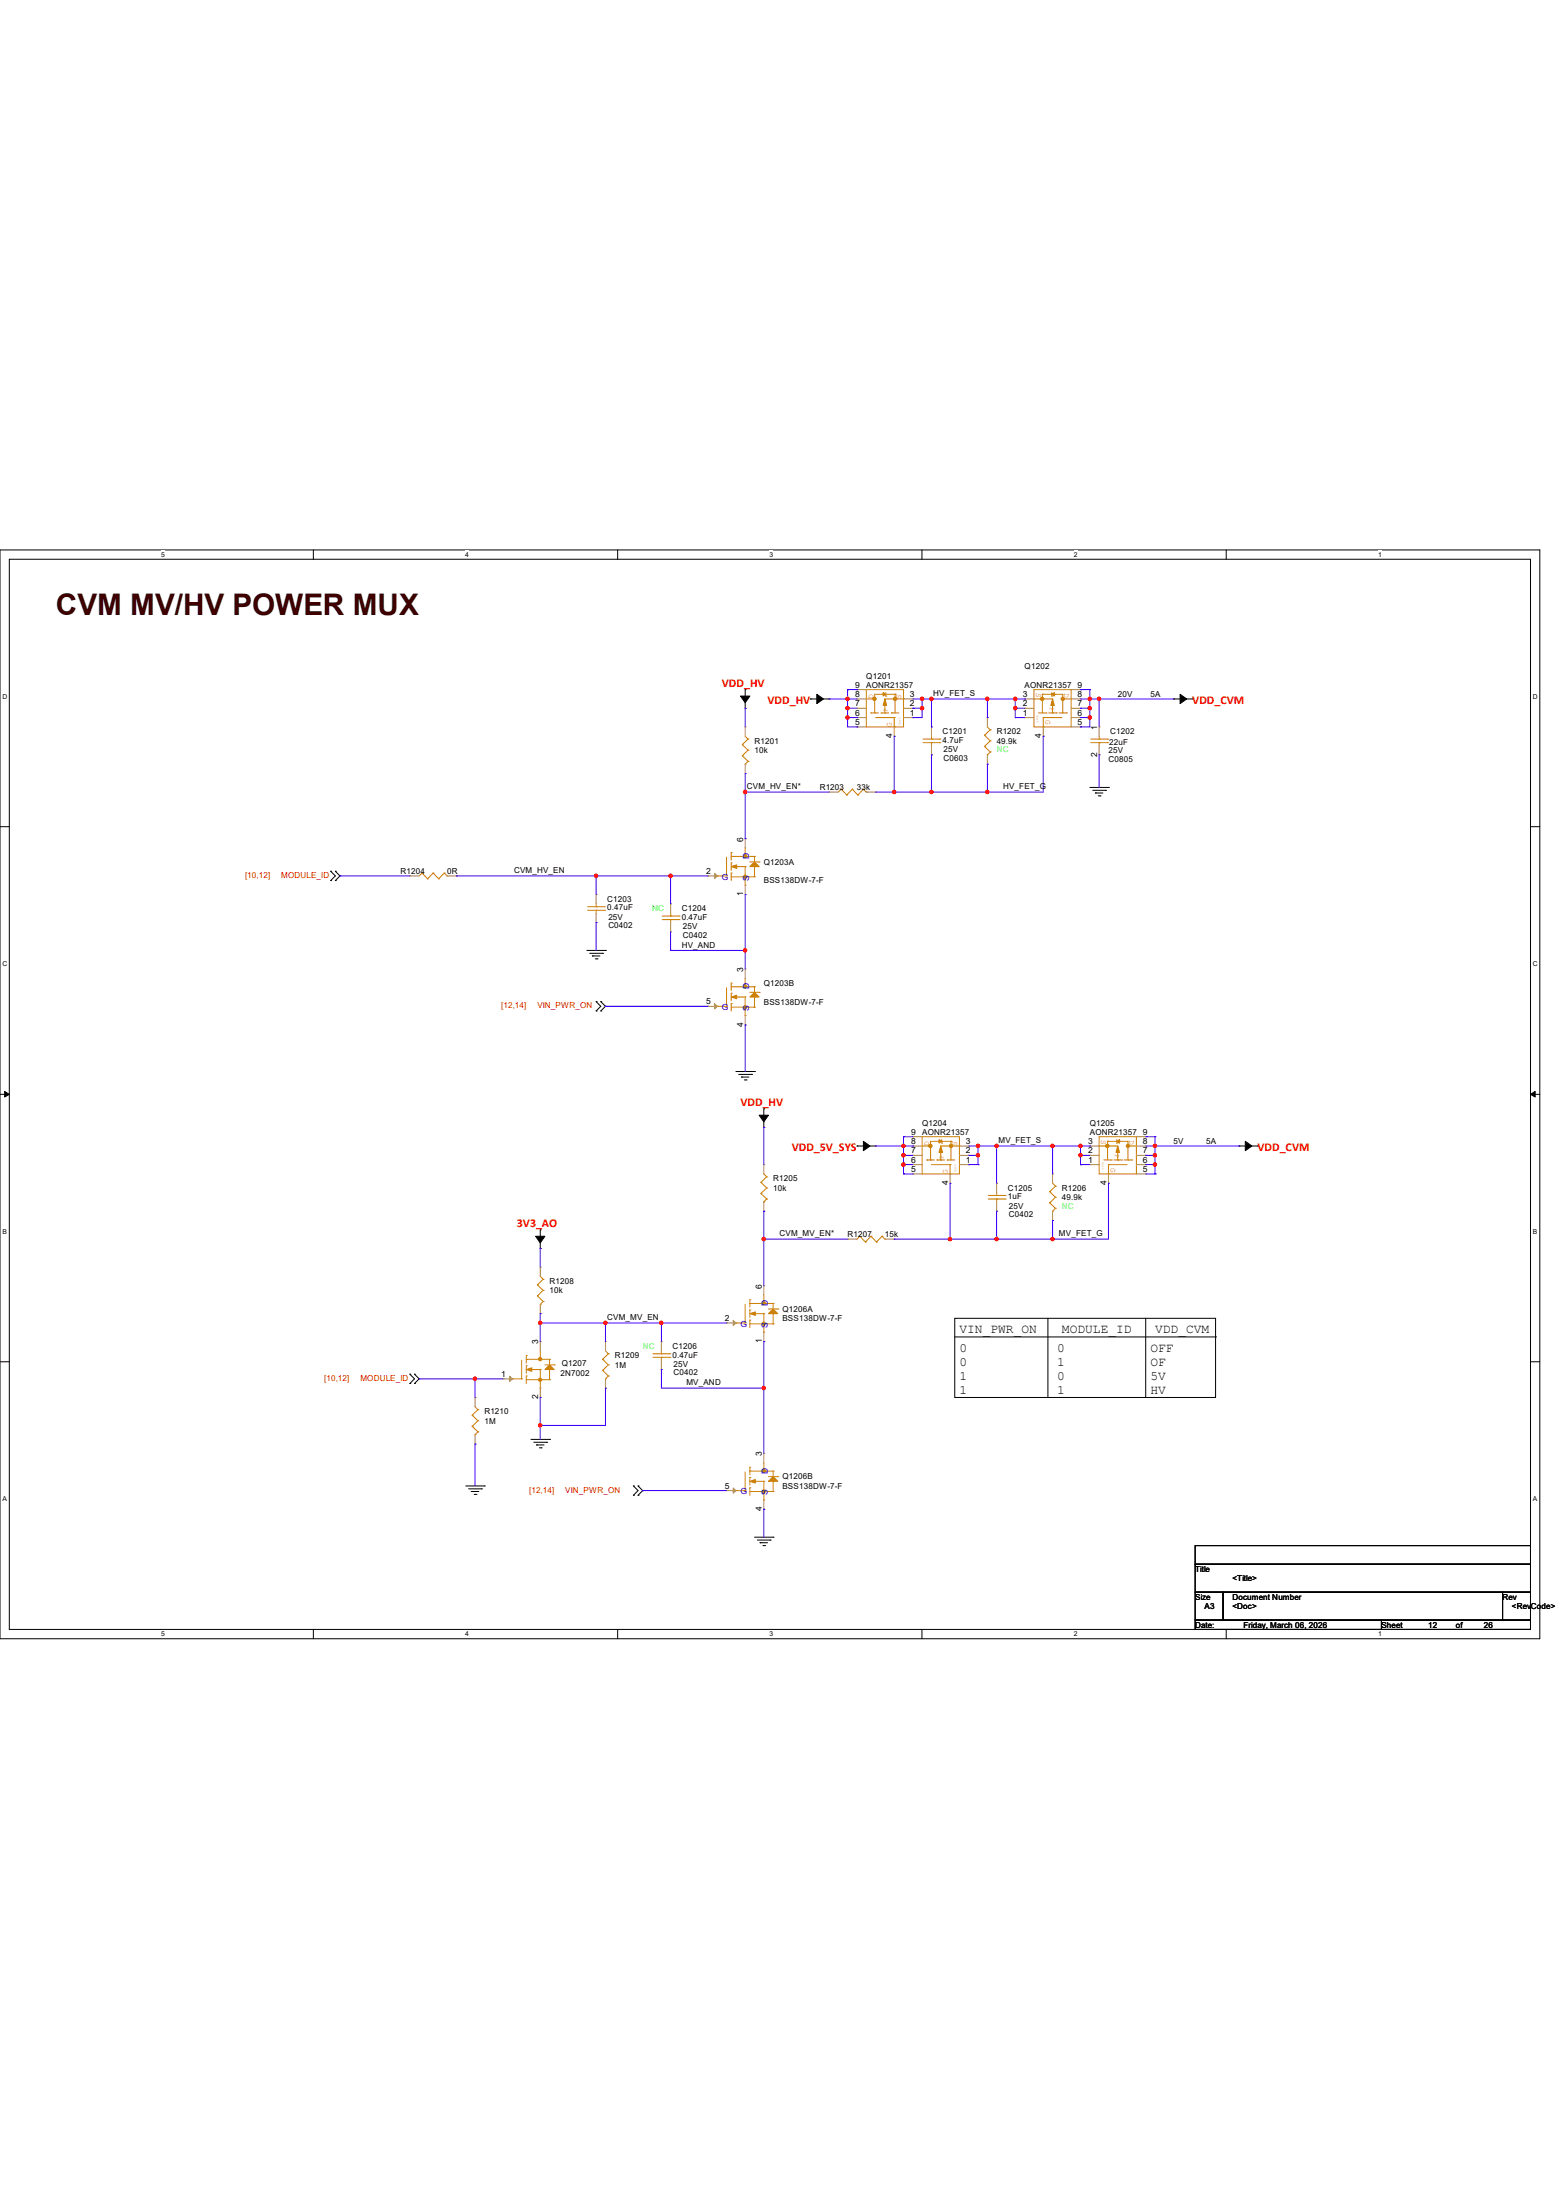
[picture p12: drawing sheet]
<svg xmlns="http://www.w3.org/2000/svg" width="297mm" height="420mm" viewBox="0 0 297 420" stroke-linecap="round" stroke-linejoin="round" font-family="sans-serif">
<path d="M0 105h293.9v207.8h-293.9zM1.8 106.8h290.3v204.3h-290.3z" fill="none" stroke="#000" stroke-width=".19"/>
<g fill="#fff">
<path d="M30.8 105.2h.7v1.4h-.7z"/>
<path d="M30.8 311.2h.7v1.4h-.7z"/>
</g>
<path d="M59.8 105v1.8M59.8 311.1v1.7" fill="none" stroke="#000" stroke-width=".19"/>
<g fill="#fff">
<path d="M88.8 105.2h.7v1.4h-.7z"/>
<path d="M88.8 311.2h.7v1.4h-.7z"/>
</g>
<path d="M117.9 105v1.8M117.9 311.1v1.7" fill="none" stroke="#000" stroke-width=".19"/>
<g fill="#fff">
<path d="M146.9 105.2h.7v1.4h-.7z"/>
<path d="M146.9 311.2h.7v1.4h-.7z"/>
</g>
<path d="M176 105v1.8M176 311.1v1.7" fill="none" stroke="#000" stroke-width=".19"/>
<g fill="#fff">
<path d="M205 105.2h.7v1.4h-.7z"/>
<path d="M205 311.2h.7v1.4h-.7z"/>
</g>
<path d="M234.1 105v1.8M234.1 311.1v1.7" fill="none" stroke="#000" stroke-width=".19"/>
<g fill="#fff">
<path d="M263.1 105.2h.6v1.4h-.6z"/>
<path d="M263.1 311.2h.6v1.4h-.6z"/>
<path d="M.5 132.3h.9v1.4h-.9z"/>
<path d="M292.6 132.3h.9v1.4h-.9z"/>
<path d="M.5 183.3h.9v1.4h-.9z"/>
<path d="M292.6 183.3h.9v1.4h-.9z"/>
</g>
<path d="M0 157.8h1.8M292.1 157.8h1.8" fill="none" stroke="#000" stroke-width=".19"/>
<g fill="#fff">
<path d="M.5 234.4h.8v1.4h-.8z"/>
<path d="M292.6 234.4h.8v1.4h-.8z"/>
</g>
<path d="M0 208.9h1.8M292.1 208.9h1.8" fill="none" stroke="#000" stroke-width=".19"/>
<path d="M.9 208.4l.9 .5-.9 .5zM292.1 208.9l.9-.5v1z" fill="#000" stroke="#000" stroke-width=".19"/>
<g fill="#fff">
<path d="M.5 285.5h.8v1.4h-.8z"/>
<path d="M292.6 285.5h.8v1.4h-.8z"/>
</g>
<g fill="none" stroke="#000" stroke-width=".19">
<path d="M142.2 135.2h.1M142.2 131.7h.1M142.2 131.7v1.9M142.2 134v1.2M154.7 133.4h.1M154.7 133.4h1.9M157 133.4h1.2M158.2 133.4h.1M224 133.4h.1M224 133.4h1.3M225.6 133.4h2M227.6 133.4h.1"/>
<path d="M208 150.3h3.6M208.6 150.9h2.4M209.1 151.4h.1M209.1 151.4h1.4M209.6 151.9h.4M210 151.9h.1M211 150.9h.1M211.6 150.3h.1M63.1 166.3h.1M63.1 168.1h.1M63.1 166.3l.9 .9-.9 .9M64 168.1h.1"/>
<path d="M64 166.3h.1M64 166.3l.9 .9-.9 .9M112 181.4h3.6M112.6 182h2.4M113.1 182.5h.1M113.1 182.5h1.4M113.6 183h.4M113.8 191.2h.1M113.8 193h.1M113.8 191.2l.9 .9-.9 .9M114 183h.1M114.7 193h.1"/>
<path d="M114.7 191.2h.1M114.7 191.2l.9 .9-.9 .9M115 182h.1M115.6 181.4h.1M140.5 204.6h3.5M141 205.1h2.5M141.5 205.6h.1M141.5 205.6h1.5M142.1 206.2h.3M142.4 206.2h.1M143.5 205.1h.1M144 204.6h.1"/>
<path d="M145.8 215.2h.1M145.8 211.7h.1M145.8 211.7v1.9M145.8 214v1.2M163.6 218.8h.1M163.6 218.8h1.9M165.9 218.8h1.2M167.1 218.8h.1M236.5 218.8h.1M236.5 218.8h1.2M238.1 218.8h1.9M240 218.8h.1"/>
<path d="M103.1 238.3h.1M103.1 234.8h.1M103.1 234.8v1.9M103.1 237.1v1.2M0 260h1.8M182.2 251.7h49.8v15.1h-49.8zM182.2 255.2h49.8M200 251.7v15.1M218.7 251.7v15.1M232 255.2h.1M292.1 260h1.8M78.2 262.3h.1"/>
<path d="M78.2 264.1h.1M78.2 262.3l.9 .9-.9 .9M79.1 264.1h.1M79.1 262.3h.1M79.1 262.3l.9 .9-.9 .9M101.3 274.8h3.6M101.9 275.3h2.5M102.4 275.8h.1M102.4 275.8h1.4M103 276.4h.3M103.3 276.4h.1M104.4 275.3h.1"/>
<path d="M104.9 274.8h.1M200 266.8h.1M218.7 266.8h.1M88.9 283.7h3.6M89.5 284.2h2.4M90 284.7h.1M90 284.7h1.4M90.5 285.3h.3M90.8 285.3h.1M91.9 284.2h.1M92.5 283.7h.1M120.9 283.7h.1"/>
<path d="M120.9 285.5h.1M120.9 283.7l.9 .9-.9 .9M121.8 285.5h.1M121.8 283.7h.1M121.8 283.7l.9 .9-.9 .9M144 293.5h3.6M144.6 294h2.4M145.1 294.5h.1M145.1 294.5h1.4M145.6 295.1h.4M146 295.1h.1M147 294h.1"/>
<path d="M147.6 293.5h.1M228.1 295.1h64v3.5h-64zM228.1 298.6h64v5.4h-64zM228.1 304h5.4v5.3h-5.4zM228.1 309.3h35.6v1.8h-35.6zM233.5 304h53.3v5.3h-53.3zM263.7 309.3h28.4v1.8h-28.4zM286.8 304h5.3v5.3h-5.3z"/>
</g>
<g fill="#000" stroke="#000" stroke-width=".19">
<path d="M141.4 132.9h1.7l-.9 1.3z" fill-rule="evenodd"/>
<path d="M155.9 132.5l1.3 .9-1.3 .9z" fill-rule="evenodd"/>
<path d="M225.3 132.5l1.2 .9-1.2 .9z" fill-rule="evenodd"/>
<path d="M144.9 212.9h1.8l-.9 1.3z" fill-rule="evenodd"/>
<path d="M164.8 217.9l1.3 .9-1.3 .9z" fill-rule="evenodd"/>
<path d="M237.7 217.9l1.3 .9-1.3 .9z" fill-rule="evenodd"/>
<path d="M102.2 236h1.8l-.9 1.3z" fill-rule="evenodd"/>
</g>
<g fill="none" stroke="#cc8006" stroke-width=".19">
<path d="M165.4 131.7h7.1v7.1h-7.1zM165.4 133.4h1.6M166.2 136.1h.1M166.2 136.1h1.5M167 136.1h.1M167 133.4h.1M167.1 137h3.6M168.2 136.1h.1M168.2 136.1h1.4M168.6 132.5h.1M168.6 132.5h-1.6v3.6M168.9 136.1h.1"/>
<path d="M168.9 132.5h2M169.1 132.9h.1M169.1 132.2v.7M170.1 136.1h.1M170.1 136.1h1.5M170.7 137h.1M170.7 138.8h.1M170.7 137v1.8M170.9 132.5h.1M170.9 132.5v3.6M172.5 133.4h.1M172.5 133.4h-3.6v2.7"/>
<path d="M188.5 138.8l.5 .5M189 139.3h.1M189 139.3l-1.1 1.1M197.4 131.7h7.1v7.1h-7.1zM197.4 133.4h.1M197.4 133.4h3.5v2.7M198.2 136.1h1.5M199 132.5h.1M199 132.5h1.9M199 132.5v3.6M199.1 137h.1M199.1 138.8h.1"/>
<path d="M199.1 137h3.6M199.1 137v1.8M199.7 136.1h.1M200.2 136.1h1.4M200.7 132.9h.1M200.7 132.2v.7M200.9 136.1h.1M201.3 132.5h.1M201.3 132.5h1.6v3.6M201.6 136.1h.1M202.1 136.1h1.5M202.9 136.1h.1"/>
<path d="M202.9 133.4h.1M202.9 133.4h1.6M203.6 136.1h.1M141.7 142.2h.1M141.7 144.3h.1M141.7 142.2l1.1 1M141.7 144.3l1.1 1M142.2 145.9h.1M142.2 140.5l.6 .6M142.8 141.1h.1M142.8 143.2h.1M142.8 145.3h.1"/>
<path d="M142.8 141.1l-1.1 1.1M142.8 143.2l-1.1 1.1M142.8 145.3l-.6 .6M160.6 150.7h.1M160.6 150.7l-.6 .5M160.6 150.7l1 1.1M161.6 151.8h.1M162.7 150.7h.1M162.7 150.7l-1.1 1.1M162.7 150.7l1 1.1M163.7 151.8h.1M164.8 150.7h.1"/>
<path d="M164.8 150.7l-1.1 1.1M164.8 150.7l.6 .5M165.4 151.2h.1M176.2 141.8h3.2M176.2 141.1h3.2M177.8 141.8h.1M177.8 141.1h.1M177.8 140.5v.6M177.8 141.8v.5M179.4 141.8h.1M179.4 141.1h.1M187.9 140.4h.1"/>
<path d="M187.9 142.5h.1M187.9 140.4l1.1 1M187.9 142.5l1.1 1.1M188.5 144.1h.1M189 141.4h.1M189 143.6h.1M189 141.4l-1.1 1.1M189 143.6l-.5 .5M208.2 141.8h3.2M208.2 141.1h3.2M209.8 141.8h.1M209.8 141.1h.1"/>
<path d="M209.8 140.5v.6M209.8 141.8v.5M211.4 141.8h.1M211.4 141.1h.1M80.6 166.7h.1M80.6 166.7l-.6 .5M80.6 166.7l1 1.1M81.6 167.8h.1M82.7 166.7h.1M82.7 166.7l-1.1 1.1M82.7 166.7l1 1.1M83.7 167.8h.1"/>
<path d="M84.8 166.7h.1M84.8 166.7l-1.1 1.1M84.8 166.7l.5 .5M85.3 167.2h.1M112.2 173.8h3.2M112.2 173.1h3.2M113.8 173.8h.1M113.8 173.1h.1M113.8 172.6v.5M113.8 173.8v.5M115.4 173.8h.1M115.4 173.1h.1"/>
<path d="M126.4 175.6h3.2M126.4 174.9h3.2M128 175.6h.1M128 174.9h.1M128 174.3v.6M128 175.6v.5M129.6 175.6h.1M129.6 174.9h.1M136.9 167.2h.1M136.9 167.2h1.8M138.7 167.2h.1M138.7 163.7v3.5"/>
<path d="M139.6 166.7h.1M139.6 164.7h.1M139.6 162.8h.1M139.6 163.5h.1M139.6 162.8v1.4M139.6 164.7v1.5M139.6 166.7v1.4M139.6 167.4h4.4M139.6 163.5h4.4M140.5 165.4h1.7M142.2 163.5h.1M142.2 165.4h.1"/>
<path d="M142.2 169h.1M142.2 161.9v1.6M142.2 165.4v3.6M143.1 164.5h1.8M144 167.4h.1M144 165.4h.1M144 163.5h.1M144 163.5v1M144 165.4v2M144.9 164.5h.1M136.9 192.1h.1M136.9 192.1h1.8"/>
<path d="M138.7 192.1h.1M138.7 188.6v3.5M139.6 191.6h.1M139.6 189.6h.1M139.6 187.7h.1M139.6 188.4h.1M139.6 187.7v1.4M139.6 189.6v1.5M139.6 191.6v1.4M139.6 192.3h4.4M139.6 188.4h4.4M140.5 190.3h1.7"/>
<path d="M142.2 188.4h.1M142.2 190.3h.1M142.2 193.9h.1M142.2 186.8v1.6M142.2 190.3v3.6M143.1 189.4h1.8M144 192.3h.1M144 190.3h.1M144 188.4h.1M144 188.4v1M144 190.3v2M144.9 189.4h.1"/>
<path d="M176 217h7.1v7.1h-7.1zM176 218.8h1.6M177.6 218.8h.1M179.2 217.9h.1M179.2 217.9h-1.6v3.5M179.6 217.9h1.9M179.7 218.2h.1M179.7 217.6v.6M181.5 217.9h.1M181.5 217.9v3.5M183.1 218.8h.1M183.1 218.8h-3.5v2.6"/>
<path d="M209.8 217h7.1v7.1h-7.1zM209.8 218.8h.1M209.8 218.8h3.6v2.6M211.4 217.9h.1M211.4 217.9v3.5M211.4 217.9h2M213.2 218.2h.1M213.2 217.6v.6M213.7 217.9h.1M213.7 217.9h1.6v3.5M215.3 218.8h.1M215.3 218.8h1.6"/>
<path d="M145.2 225.7h.1M145.2 227.8h.1M145.2 225.7l1.1 1.1M145.2 227.8l1.1 1.1M145.8 229.4h.1M145.8 224.1l.5 .6M146.3 224.7h.1M146.3 226.8h.1M146.3 228.9h.1M146.3 224.7l-1.1 1M146.3 226.8l-1.1 1M146.3 228.9l-.5 .5"/>
<path d="M164.1 236h.1M164.1 236l-.5 .6M164.1 236l1.1 1.1M165.2 237.1h.1M166.2 236h.1M166.2 236l-1 1.1M166.2 236l1.1 1.1M167.3 237.1h.1M168.4 236h.1M168.4 236l-1.1 1.1M168.4 236l.5 .6M168.9 236.6h.1"/>
<path d="M176.9 221.4h.1M176.9 221.4h1.5M177.6 221.4h.1M177.8 222.3h3.6M178.9 221.4h.1M178.9 221.4h1.4M179.6 221.4h.1M180.8 221.4h.1M180.8 221.4h1.4M181.4 222.3h.1M181.4 224.1h.1M181.4 222.3v1.8"/>
<path d="M188.6 228.9h3.3M188.6 228.2h3.3M190.2 228.9h.1M190.2 228.2h.1M190.2 227.7v.5M190.2 228.9v.5M191.9 228.9h.1M191.9 228.2h.1M200.4 227.5h.1M200.4 229.6h.1M200.4 227.5l1.1 1.1M200.4 229.6l1.1 1.1"/>
<path d="M200.9 231.2h.1M200.9 225.9l.6 .5M201.5 226.4h.1M201.5 228.6h.1M201.5 230.7h.1M201.5 226.4l-1.1 1.1M201.5 228.6l-1.1 1M201.5 230.7l-.6 .5M210.7 221.4h1.4M211.6 222.3h.1M211.6 224.1h.1M211.6 222.3h3.5"/>
<path d="M211.6 222.3v1.8M212.1 221.4h.1M212.6 221.4h1.5M213.4 221.4h.1M214.1 221.4h.1M214.6 221.4h1.4M215.3 221.4h.1M216 221.4h.1M99.6 259.7v3.5M100.5 258.8h.1M100.5 259.5h.1M100.5 258.8v1.4"/>
<path d="M100.5 259.5h4.4M102.6 245.3h.1M102.6 247.4h.1M102.6 245.3l1.1 1M102.6 247.4l1.1 1.1M103.1 259.5h.1M103.1 249h.1M103.1 257.9v1.6M103.1 243.7l.6 .5M103.7 244.2h.1M103.7 246.3h.1M103.7 248.5h.1"/>
<path d="M103.7 244.2l-1.1 1.1M103.7 246.3l-1.1 1.1M103.7 248.5l-.6 .5M104.9 259.5h.1M104.9 259.5v1.1M115 259.5h.1M115 259.5l1.1 1.1M115.6 257.9l.5 .5M116.1 258.4h.1M116.1 258.4l-1.1 1.1M124.6 259.1h3.2M124.6 258.4h3.2"/>
<path d="M126.2 259.1h.1M126.2 258.4h.1M126.2 257.9v.5M126.2 259.1v.6M127.8 259.1h.1M127.8 258.4h.1M140.5 252.6h.1M140.5 252.6h1.7M142.2 252.6h.1M142.2 249v3.6M143.1 252h.1M143.1 250.1h.1"/>
<path d="M143.1 248.1h.1M143.1 248.8h.1M143.1 248.1v1.5M143.1 250.1v1.4M143.1 252v1.4M143.1 252.7h4.5M143.1 248.8h4.5M144 250.8h1.8M145.8 248.8h.1M145.8 250.8h.1M145.8 254.3h.1M145.8 247.2v1.6"/>
<path d="M145.8 250.8v3.5M146.7 249.9h1.8M147.6 252.7h.1M147.6 250.8h.1M147.6 248.8h.1M147.6 248.8v1.1M147.6 250.8v1.9M148.5 249.9h.1M90.1 270.2h.1M90.1 272.3h.1M90.1 270.2l1.1 1M90.1 272.3l1.1 1"/>
<path d="M90.7 273.9h.1M90.7 268.6l.5 .5M91.2 269.1h.1M91.2 271.2h.1M91.2 273.3h.1M91.2 269.1l-1.1 1.1M91.2 271.2l-1.1 1.1M91.2 273.3l-.5 .6M97.8 263.2h.1M97.8 263.2h1.8M99.6 263.2h.1M100.5 262.7h.1"/>
<path d="M100.5 260.7h.1M100.5 260.7v1.5M100.5 262.7v1.4M100.5 263.4h4.4M101.3 261.5h1.8M103.1 261.5h.1M103.1 265h.1M103.1 261.5v3.5M104 260.6h1.8M104.9 263.4h.1M104.9 261.5h.1M104.9 261.5v1.9"/>
<path d="M105.8 260.6h.1M115 261.6h.1M115 261.6l1.1 1.1M115.6 263.2h.1M116.1 260.6h.1M116.1 262.7h.1M116.1 260.6l-1.1 1M116.1 262.7l-.5 .5M145.8 279.2v1.6M140.5 284.6h.1M140.5 284.6h1.7M142.2 284.6h.1"/>
<path d="M142.2 281v3.6M143.1 284h.1M143.1 282.1h.1M143.1 280.1h.1M143.1 280.8h.1M143.1 280.1v1.5M143.1 282.1v1.4M143.1 284v1.5M143.1 284.7h4.5M143.1 280.8h4.5M144 282.8h1.8M145.8 280.8h.1"/>
<path d="M145.8 282.8h.1M145.8 286.3h.1M145.8 282.8v3.5M146.7 281.9h1.8M147.6 284.7h.1M147.6 282.8h.1M147.6 280.8h.1M147.6 280.8v1.1M147.6 282.8v1.9M148.5 281.9h.1"/>
</g>
<g fill="none" stroke="#a84" stroke-width=".19">
<path d="M142.2 138.8h.1M142.2 138.8v1.7M163.6 138.8h.1M163.6 137h.1M163.6 135.2h.1M163.6 133.4h.1M163.6 131.7h.1M163.6 137h1.8M163.6 135.2h1.8M163.6 133.4h1.8M163.6 138.8h1.8M163.6 131.7h1.8"/>
<path d="M170.7 138.8v1.7M172.5 137h1.7M172.5 135.2h1.7M172.5 133.4h1.7M174.2 137h.1M174.2 135.2h.1M174.2 133.4h.1M177.8 138.8h.1M177.8 138.8v1.7M188.5 137h.1M188.5 137v1.8M195.6 137h.1"/>
<path d="M195.6 135.2h.1M195.6 133.4h.1M195.6 137h1.8M195.6 135.2h1.8M195.6 133.4h1.8M199.1 138.8v1.7M204.5 137h1.7M204.5 135.2h1.7M204.5 133.4h1.7M204.5 138.8h1.7M204.5 131.7h1.7M206.2 138.8h.1"/>
<path d="M206.2 137h.1M206.2 135.2h.1M206.2 133.4h.1M206.2 131.7h.1M209.8 138.8h.1M209.8 138.8v1.7M142.2 147.7h.1M142.2 145.9v1.8M158.2 151.2h.1M158.2 151.2h1.8M165.4 151.2h1.7M167.1 151.2h.1"/>
<path d="M170.7 140.5h.1M177.8 144.1h.1M177.8 142.3v1.8M188.5 145.9h.1M188.5 144.1v1.8M199.1 140.5h.1M209.8 144.1h.1M209.8 142.3v1.8M78.2 167.2h.1M78.2 167.2h1.8M85.3 167.2h1.8M87.1 167.2h.1"/>
<path d="M113.8 170.8h.1M113.8 176.1h.1M113.8 170.8v1.8M113.8 174.3v1.8M128 172.6h.1M128 177.9h.1M128 172.6v1.7M128 176.1v1.8M135.1 167.2h.1M135.1 167.2h1.8M142.2 160.1h.1M142.2 170.8h.1"/>
<path d="M142.2 160.1v1.8M142.2 169v1.8M135.1 192.1h.1M135.1 192.1h1.8M142.2 185h.1M142.2 195.7h.1M142.2 185v1.8M142.2 193.9v1.8M174.2 218.8h.1M174.2 217h.1M174.2 218.8h1.8M174.2 217h1.8"/>
<path d="M183.1 218.8h1.8M184.9 218.8h.1M208 218.8h.1M208 218.8h1.8M216.9 218.8h1.8M216.9 217h1.8M218.7 218.8h.1M218.7 217h.1M145.8 222.3h.1M145.8 231.2h.1M145.8 222.3v1.8M145.8 229.4v1.8"/>
<path d="M161.8 236.6h.1M161.8 236.6h1.8M168.9 236.6h1.8M170.7 236.6h.1M174.2 224.1h.1M174.2 222.3h.1M174.2 220.6h.1M174.2 222.3h1.8M174.2 220.6h1.8M174.2 224.1h1.8M181.4 225.9h.1M181.4 224.1v1.8"/>
<path d="M183.1 222.3h1.8M183.1 220.6h1.8M184.9 222.3h.1M184.9 220.6h.1M190.2 225.9h.1M190.2 231.2h.1M190.2 225.9v1.8M190.2 229.4v1.8M200.9 224.1h.1M200.9 233h.1M200.9 224.1v1.8M200.9 231.2v1.8"/>
<path d="M208 222.3h.1M208 220.6h.1M208 222.3h1.8M208 220.6h1.8M211.6 225.9h.1M211.6 224.1v1.8M216.9 222.3h1.8M216.9 220.6h1.8M216.9 224.1h1.8M218.7 224.1h.1M218.7 222.3h.1M218.7 220.6h.1"/>
<path d="M103.1 256.1h.1M103.1 241.9h.1M103.1 250.8h.1M103.1 241.9v1.8M103.1 249v1.8M103.1 256.1v1.8M115.6 256.1h.1M115.6 256.1v1.8M126.2 256.1h.1M126.2 256.1v1.8M126.2 259.7v1.8M138.7 252.6h.1"/>
<path d="M138.7 252.6h1.8M145.8 245.4h.1M145.8 256.1h.1M145.8 245.4v1.8M145.8 254.3v1.8M90.7 266.8h.1M90.7 275.7h.1M90.7 266.8v1.8M90.7 273.9v1.8M96 263.2h.1M96 263.2h1.8M103.1 266.8h.1"/>
<path d="M103.1 265v1.8M115.6 265h.1M115.6 263.2v1.8M126.2 261.5h.1M145.8 277.5h.1M145.8 277.5v1.7M138.7 284.6h.1M138.7 284.6h1.8M145.8 288.1h.1M145.8 286.3v1.8"/>
</g>
<g fill="#cc8006" stroke="#cc8006" stroke-width=".19">
<path d="M104 261.5l.9-.9 .9 .9z"/>
<path d="M100.5 261.5l1-.4v.7z"/>
<path d="M147.6 249.9l.9 .9h-1.8z"/>
<path d="M143.1 250.8l1.1-.4v.7z"/>
<path d="M213.4 218.8l.3 1.2h-.7z"/>
<path d="M168.9 133.4l.3 1.3h-.6z"/>
<path d="M144 164.5l.9 .9h-1.8z"/>
<path d="M139.6 165.4l1-.3v.7z"/>
<path d="M147.6 281.9l.9 .9h-1.8z"/>
<path d="M143.1 282.8l1.1-.4v.7z"/>
<path d="M179.6 218.8l.3 1.2h-.7z"/>
<path d="M200.9 133.4l.4 1.3h-.7z"/>
<path d="M144 189.4l.9 .9h-1.8z"/>
<path d="M139.6 190.3l1-.3v.7z"/>
<path d="M213.2 217.9l.5-.3v.6z" fill-rule="evenodd"/>
<path d="M168.6 132.2l.5 .3-.5 .4z" fill-rule="evenodd"/>
<path d="M179.2 217.6l.5 .3-.5 .3z" fill-rule="evenodd"/>
<path d="M200.7 132.5l.6-.3v.7z" fill-rule="evenodd"/>
<circle cx="103.1" cy="259.5" r=".32"/>
<circle cx="103.1" cy="263.4" r=".32"/>
<circle cx="145.8" cy="248.8" r=".32"/>
<circle cx="145.8" cy="252.7" r=".32"/>
<circle cx="215.3" cy="218.8" r=".33"/>
<circle cx="211.4" cy="218.8" r=".33"/>
<circle cx="166.9" cy="133.4" r=".33"/>
<circle cx="170.9" cy="133.4" r=".33"/>
<circle cx="142.2" cy="163.4" r=".32"/>
<circle cx="142.2" cy="167.4" r=".32"/>
<circle cx="145.8" cy="280.8" r=".32"/>
<circle cx="145.8" cy="284.7" r=".32"/>
<circle cx="177.6" cy="218.8" r=".33"/>
<circle cx="181.5" cy="218.8" r=".33"/>
<circle cx="202.9" cy="133.4" r=".33"/>
<circle cx="198.9" cy="133.4" r=".33"/>
<circle cx="142.2" cy="188.3" r=".32"/>
<circle cx="142.2" cy="192.3" r=".32"/>
</g>
<g fill="#a84" stroke="#a84" stroke-width=".19">
<path d="M97.3 262.7l.5 .5-.5 .5z"/>
<path d="M140 252.1l.5 .5-.5 .5z"/>
<path d="M136.4 166.7l.5 .5-.5 .5z"/>
<path d="M140 284.1l.5 .5-.5 .5z"/>
<path d="M136.4 191.6l.5 .5-.5 .5z"/>
</g>
<g fill="none" stroke="#4200ff" stroke-width=".19">
<path d="M142.2 135.2h.1M142.2 135.2v3.6M158.2 133.4h5.4M161.8 133.4h.1M161.8 131.7h.1M161.8 135.2h.1M161.8 137h.1M161.8 131.7v7.1h1.8M161.8 135.2h1.8M161.8 137h1.8M161.8 131.7h1.8M163.6 137h.1"/>
<path d="M163.6 131.7h.1M163.6 138.8h.1M174.2 135.2h.1M174.2 137h.1M174.2 133.4h21.4M174.2 135.2h1.8M176 133.4h.1M176 135.2h.1M176 133.4v3.6h-1.8M177.8 133.4h.1M177.8 138.8h.1M177.8 133.4v5.4"/>
<path d="M188.5 137h.1M188.5 133.4v3.6M193.8 133.4h.1M193.8 135.2h.1M193.8 137h.1M193.8 133.4v3.6M193.8 135.2h1.8M193.8 137h1.8M195.6 133.4h.1M206.2 135.2h.1M206.2 131.7h.1M206.2 137h.1"/>
<path d="M206.2 138.8h.1M206.2 133.4h17.8M206.2 135.2h1.8M206.2 137h1.8M206.2 131.7h1.8M208 133.4h.1M208 135.2h.1M208 137h.1M208 131.7h.1M208 131.7v7.1h-1.8M209.8 133.4h.1M209.8 133.4v5.4"/>
<path d="M142.2 147.7h.1M142.2 151.2h.1M142.2 147.7v12.4M142.2 151.2h16M170.7 140.5h.1M170.7 151.2h.1M170.7 140.5v10.7M177.8 144.1h.1M177.8 151.2h.1M177.8 144.1v7.1M188.5 145.9h.1M188.5 151.2h.1"/>
<path d="M188.5 145.9v5.3M199.1 140.5h.1M199.1 140.5v10.7h-32M209.8 144.1h.1M209.8 144.1v6.2M64.9 167.2h.1M64.9 167.2h13.3M87.1 167.2h.1M87.1 167.2h48M113.8 167.2h.1M113.8 176.1h.1M113.8 167.2v3.6"/>
<path d="M113.8 176.1v5.3M128 167.2h.1M128 167.2v5.4M128 177.9v3.5M142.2 160.1h.1M142.2 170.8h.1M142.2 170.8v14.2M115.6 192.1h.1M115.6 192.1h19.5M128 181.4h.1M128 181.4h14.2M142.2 181.4h.1"/>
<path d="M142.2 195.7h.1M142.2 195.7v8.9M145.8 215.2h.1M145.8 215.2v7.1M167.1 218.8h7.1M172.5 218.8h.1M172.5 217h.1M172.5 217v7.1M172.5 217h1.7M174.2 218.8h.1M184.9 218.8h23.1M186.7 218.8h.1"/>
<path d="M186.7 218.8v3.5M190.2 218.8h.1M190.2 218.8v7.1M200.9 218.8h.1M200.9 218.8v5.3M206.2 218.8h.1M206.2 218.8v3.5M208 218.8h.1M218.7 218.8h17.8M218.7 217h1.8M220.5 218.8h.1M220.5 217h.1"/>
<path d="M220.5 217v7.1M236.5 218.8h.1M103.1 238.3h.1M103.1 238.3v3.6M145.8 231.2h.1M145.8 236.6h.1M145.8 231.2v14.2M145.8 236.6h16M170.7 236.6h.1M172.5 224.1h.1M172.5 220.6h.1M172.5 222.3h.1"/>
<path d="M172.5 224.1h1.7M172.5 220.6h1.7M172.5 222.3h1.7M181.4 225.9h.1M181.4 225.9v10.7M184.9 220.6h1.8M184.9 222.3h1.8M186.7 222.3h.1M186.7 220.6h.1M190.2 231.2h.1M190.2 236.6h.1M190.2 231.2v5.4"/>
<path d="M200.9 233h.1M200.9 236.6h.1M200.9 233v3.6M206.2 222.3h.1M206.2 220.6h.1M206.2 220.6h1.8M206.2 222.3h1.8M211.6 225.9h.1M211.6 225.9v10.7h-40.9M218.7 224.1h1.8M218.7 220.6h1.8M218.7 222.3h1.8"/>
<path d="M220.5 224.1h.1M220.5 220.6h.1M220.5 222.3h.1M103.1 250.8h.1M103.1 252.6h.1M103.1 250.8v5.3M103.1 252.6h35.6M115.6 252.6h.1M115.6 252.6v3.5M126.2 252.6h.1M126.2 252.6v3.5M145.8 256.1h.1"/>
<path d="M145.8 256.1v21.4M80 263.2h.1M80 263.2h16M90.7 263.2h.1M90.7 275.7h.1M90.7 263.2v3.6M90.7 275.7v8M103.1 266.8h.1M103.1 272.1h.1M103.1 266.8v8M115.6 265h.1M115.6 265v7.1h-12.5"/>
<path d="M126.2 261.5h.1M126.2 261.5v3.5h19.6M145.8 265h.1M122.7 284.6h.1M122.7 284.6h16M145.8 288.1h.1M145.8 288.1v5.4"/>
</g>
<g fill="#f00" stroke="#f00" stroke-width=".19">
<circle cx="188.4" cy="133.4" r=".32"/>
<circle cx="177.8" cy="133.4" r=".32"/>
<circle cx="209.8" cy="133.4" r=".32"/>
<circle cx="170.7" cy="151.2" r=".32"/>
<circle cx="188.4" cy="151.2" r=".32"/>
<circle cx="177.8" cy="151.2" r=".32"/>
<circle cx="113.8" cy="167.2" r=".32"/>
<circle cx="128" cy="167.2" r=".32"/>
<circle cx="142.2" cy="181.4" r=".32"/>
<circle cx="186.7" cy="218.8" r=".32"/>
<circle cx="206.2" cy="218.8" r=".32"/>
<circle cx="181.3" cy="236.5" r=".32"/>
<circle cx="200.9" cy="236.5" r=".32"/>
<circle cx="145.8" cy="236.5" r=".32"/>
<circle cx="190.2" cy="236.5" r=".32"/>
<circle cx="115.5" cy="252.5" r=".32"/>
<circle cx="103.1" cy="252.5" r=".32"/>
<circle cx="126.2" cy="252.5" r=".32"/>
<circle cx="145.8" cy="265" r=".32"/>
<circle cx="90.7" cy="263.2" r=".32"/>
<circle cx="103.1" cy="272.1" r=".32"/>
<circle cx="142.2" cy="151.2" r=".32"/>
<circle cx="190.2" cy="218.8" r=".32"/>
<circle cx="200.9" cy="218.8" r=".32"/>
<circle cx="161.8" cy="133.4" r=".32"/>
<circle cx="176" cy="135.2" r=".32"/>
<circle cx="176" cy="133.4" r=".32"/>
<circle cx="193.8" cy="135.2" r=".32"/>
<circle cx="193.8" cy="133.4" r=".32"/>
<circle cx="208" cy="137" r=".32"/>
<circle cx="208" cy="135.2" r=".32"/>
<circle cx="208" cy="133.4" r=".32"/>
<circle cx="161.8" cy="137" r=".32"/>
<circle cx="161.8" cy="135.2" r=".32"/>
<circle cx="172.4" cy="218.8" r=".32"/>
<circle cx="172.4" cy="220.5" r=".32"/>
<circle cx="172.4" cy="222.3" r=".32"/>
<circle cx="186.7" cy="220.5" r=".32"/>
<circle cx="206.2" cy="220.5" r=".32"/>
<circle cx="220.5" cy="220.5" r=".32"/>
<circle cx="220.5" cy="218.8" r=".32"/>
<circle cx="220.5" cy="222.3" r=".32"/>
</g>
<text font-size="5.7" fill="#400000" x="10.7" y="117.4">CVM MV/HV POWER MUX</text>
<g font-size="2.5">
<text x="183.1" y="254.5">VIN_PWR_ON</text>
<text x="202.7" y="254.5">MODULE_ID</text>
<text x="220.5" y="254.5">VDD_CVM</text>
<text x="183.1" y="258.1">0</text>
<text x="183.1" y="260.7">0</text>
<text x="183.1" y="263.4">1</text>
<text x="201.8" y="258.1">0</text>
<text x="201.8" y="260.7">1</text>
<text x="201.8" y="263.4">0</text>
<text x="219.6" y="258.1">OFF</text>
<text x="219.6" y="260.7">OF</text>
<text x="219.6" y="263.4">5V</text>
<text x="183.1" y="266.1">1</text>
<text x="201.8" y="266.1">1</text>
<text x="219.6" y="266.1">HV</text>
</g>
<g font-size="2.3" fill="#f00">
<text x="137.8" y="131.1">VDD_HV</text>
<text x="146.5" y="134.4">VDD_HV</text>
<text x="227.6" y="134.4">VDD_CVM</text>
<text x="141.4" y="211.2">VDD_HV</text>
<text x="151.1" y="219.7">VDD_5V_SYS</text>
<text x="240" y="219.7">VDD_CVM</text>
<text x="98.7" y="234.3">3V3_AO</text>
</g>
<g font-size="1.6">
<text x="163.2" y="131.3">9</text>
<text x="165.4" y="129.5">Q1201</text>
<text x="165.4" y="131.3">AONR21357</text>
<text x="195.6" y="127.8">Q1202</text>
<text x="195.6" y="131.3">AONR21357</text>
<text x="205.7" y="131.3">9</text>
<text x="163.2" y="136.6">6</text>
<text x="163.2" y="134.8">7</text>
<text x="163.2" y="133.1">8</text>
<text x="173.7" y="136.6">1</text>
<text x="173.7" y="134.8">2</text>
<text x="173.7" y="133.1">3</text>
<text x="178.1" y="132.9">HV_FET_S</text>
<text x="195.2" y="136.6">1</text>
<text x="195.2" y="134.8">2</text>
<text x="195.2" y="133.1">3</text>
<text x="205.7" y="136.6">6</text>
<text x="205.7" y="134.8">7</text>
<text x="205.7" y="133.1">8</text>
<text x="213.4" y="133.1">20V</text>
<text x="219.6" y="133.1">5A</text>
<text x="144" y="142">R1201</text>
<text x="144" y="143.8">10k</text>
<text x="163.2" y="138.4">5</text>
<text x="170.3" y="140.9" transform="rotate(-90 170.3 140.9)">4</text>
<text x="179.9" y="140.2">C1201</text>
<text x="179.9" y="141.8">4.7uF</text>
<text x="180.1" y="143.6">25V</text>
<text x="190.2" y="140.2">R1202</text>
<text x="190.2" y="142">49.9k</text>
<text x="198.8" y="140.9" transform="rotate(-90 198.8 140.9)">4</text>
<text x="205.7" y="138.4">5</text>
<text x="209.4" y="139.3" transform="rotate(-90 209.4 139.3)">1</text>
<text x="211.6" y="143.8">25V</text>
<text x="211.8" y="142.2">22uF</text>
<text x="211.9" y="140.2">C1202</text>
<text x="180.1" y="145.2">C0603</text>
<text x="209.4" y="144.4" transform="rotate(-90 209.4 144.4)">2</text>
<text x="211.6" y="145.5">C0805</text>
<text x="142.6" y="150.7">CVM_HV_EN*</text>
<text x="156.5" y="150.9">R1203</text>
<text x="163.6" y="150.9">33k</text>
<text x="191.5" y="150.7">HV_FET_G</text>
<text x="141.9" y="160.7" transform="rotate(-90 141.9 160.7)">6</text>
<text x="76.5" y="166.9">R1204</text>
<text x="85.3" y="166.9">0R</text>
<text x="98.1" y="166.7">CVM_HV_EN</text>
<text x="134.8" y="166.8">2</text>
<text x="145.8" y="165.1">Q1203A</text>
<text x="115.9" y="172.2">C1203</text>
<text x="115.9" y="173.8">0.47uF</text>
<text x="130.1" y="174">C1204</text>
<text x="141.9" y="171.1" transform="rotate(-90 141.9 171.1)">1</text>
<text x="145.8" y="168.7">BSS138DW-7-F</text>
<text x="116.1" y="175.6">25V</text>
<text x="116.1" y="177.2">C0402</text>
<text x="130.1" y="175.6">0.47uF</text>
<text x="130.3" y="177.4">25V</text>
<text x="130.3" y="179">C0402</text>
<text x="130.1" y="180.9">HV_AND</text>
<text x="141.9" y="185.5" transform="rotate(-90 141.9 185.5)">3</text>
<text x="134.8" y="191.7">5</text>
<text x="145.8" y="188.2">Q1203B</text>
<text x="145.8" y="191.8">BSS138DW-7-F</text>
<text x="141.9" y="196" transform="rotate(-90 141.9 196)">4</text>
<text x="176" y="214.9">Q1204</text>
<text x="208" y="214.9">Q1205</text>
<text x="173.9" y="222">6</text>
<text x="173.9" y="220.2">7</text>
<text x="173.9" y="218.4">8</text>
<text x="173.9" y="216.6">9</text>
<text x="176" y="216.7">AONR21357</text>
<text x="184.4" y="222">1</text>
<text x="184.4" y="220.2">2</text>
<text x="184.4" y="218.4">3</text>
<text x="190.6" y="218.2">MV_FET_S</text>
<text x="207.7" y="222">1</text>
<text x="207.7" y="220.2">2</text>
<text x="207.7" y="218.4">3</text>
<text x="208" y="216.7">AONR21357</text>
<text x="218.1" y="222">6</text>
<text x="218.1" y="220.2">7</text>
<text x="218.1" y="218.4">8</text>
<text x="218.1" y="216.6">9</text>
<text x="224" y="218.4">5V</text>
<text x="230.3" y="218.4">5A</text>
<text x="147.6" y="225.5">R1205</text>
<text x="147.6" y="227.3">10k</text>
<text x="173.9" y="223.7">5</text>
<text x="181" y="226.2" transform="rotate(-90 181 226.2)">4</text>
<text x="192.4" y="227.3">C1205</text>
<text x="202.7" y="227.3">R1206</text>
<text x="211.2" y="226.2" transform="rotate(-90 211.2 226.2)">4</text>
<text x="218.1" y="223.7">5</text>
<text x="192.4" y="228.9">1uF</text>
<text x="192.6" y="230.7">25V</text>
<text x="192.6" y="232.3">C0402</text>
<text x="202.7" y="229.1">49.9k</text>
<text x="148.8" y="236">CVM_MV_EN*</text>
<text x="161.8" y="236.2">R1207</text>
<text x="168.9" y="236.2">15k</text>
<text x="202.1" y="236">MV_FET_G</text>
<text x="104.9" y="245.1">R1208</text>
<text x="145.4" y="246" transform="rotate(-90 145.4 246)">6</text>
<text x="104.9" y="246.9">10k</text>
<text x="149.4" y="250.4">Q1206A</text>
<text x="102.7" y="256.7" transform="rotate(-90 102.7 256.7)">3</text>
<text x="115.9" y="252">CVM_MV_EN</text>
<text x="128.4" y="257.6">C1206</text>
<text x="138.3" y="252.2">2</text>
<text x="145.4" y="256.5" transform="rotate(-90 145.4 256.5)">1</text>
<text x="149.4" y="252.2">BSS138DW-7-F</text>
<text x="95.7" y="262.9">1</text>
<text x="107" y="262.7">2N7002</text>
<text x="107.2" y="260.8">Q1207</text>
<text x="117.3" y="259.3">R1209</text>
<text x="117.3" y="261.1">1M</text>
<text x="128.4" y="259.2">0.47uF</text>
<text x="128.6" y="260.9">25V</text>
<text x="128.6" y="262.5">C0402</text>
<text x="92.5" y="270">R1210</text>
<text x="102.7" y="267.1" transform="rotate(-90 102.7 267.1)">2</text>
<text x="131" y="264.5">MV_AND</text>
<text x="92.5" y="271.8">1M</text>
<text x="145.4" y="278" transform="rotate(-90 145.4 278)">3</text>
<text x="138.3" y="284.2">5</text>
<text x="149.4" y="282.4">Q1206B</text>
<text x="149.4" y="284.2">BSS138DW-7-F</text>
<text x="145.4" y="288.5" transform="rotate(-90 145.4 288.5)">4</text>
<text x="228.1" y="300.1">Title</text>
<text x="228.1" y="305.4">Size</text>
<text x="235.2" y="305.4">Document Number</text>
<text x="235.2" y="301.8">&lt;Title&gt;</text>
<text x="286.8" y="305.4">Rev</text>
<text x="228.1" y="310.7">Date:</text>
<text x="229.9" y="307.2">A3</text>
<text x="235.2" y="307.2">&lt;Doc&gt;</text>
<text x="237.4" y="310.7">Friday, March 06, 2026</text>
<text x="263.7" y="310.7">Sheet</text>
<text x="272.6" y="310.7">12</text>
<text x="277.9" y="310.7">of</text>
<text x="283.2" y="310.7">26</text>
<text x="288.6" y="307.2">&lt;RevCode&gt;</text>
</g>
<g font-size="1.6" fill="#cc8006">
<text x="166.7" y="133.4" transform="rotate(-90 166.7 133.4)">D</text>
<text x="172" y="133.4" transform="rotate(-90 172 133.4)">S</text>
<text x="197.8" y="132.2" transform="rotate(90 197.8 132.2)">S</text>
<text x="199.6" y="137.5" transform="rotate(90 199.6 137.5)">G</text>
<text x="203.1" y="132.2" transform="rotate(90 203.1 132.2)">D</text>
<text x="170.3" y="138.8" transform="rotate(-90 170.3 138.8)">G</text>
<text x="177.4" y="218.8" transform="rotate(-90 177.4 218.8)">D</text>
<text x="182.7" y="218.8" transform="rotate(-90 182.7 218.8)">S</text>
<text x="210.2" y="217.6" transform="rotate(90 210.2 217.6)">S</text>
<text x="215.6" y="217.6" transform="rotate(90 215.6 217.6)">D</text>
<text x="180.9" y="224.1" transform="rotate(-90 180.9 224.1)">G</text>
<text x="212" y="222.9" transform="rotate(90 212 222.9)">G</text>
</g>
<g font-size="1.6" fill="#0f0">
<text x="190.2" y="143.6">NC</text>
<text x="124.5" y="174">NC</text>
<text x="202.7" y="230.7">NC</text>
<text x="122.7" y="257.6">NC</text>
</g>
<g font-size="1.6" fill="#f00">
<text x="46.8" y="167.6">[10,12]</text>
<text x="53.7" y="167.6">MODULE_ID</text>
<text x="95.7" y="192.5">[12,14]</text>
<text x="102.6" y="192.5">VIN_PWR_ON</text>
<text x="61.9" y="263.6">[10,12]</text>
<text x="68.8" y="263.6">MODULE_ID</text>
<text x="101" y="284.9">[12,14]</text>
<text x="107.9" y="284.9">VIN_PWR_ON</text>
</g>
<g font-size="1.6" fill="#00c">
<text x="137.8" y="167.9">G</text>
<text x="143" y="164" transform="rotate(-90 143 164)">D</text>
<text x="143" y="168.1" transform="rotate(-90 143 168.1)">S</text>
<text x="143" y="188.8" transform="rotate(-90 143 188.8)">D</text>
<text x="137.8" y="192.8">G</text>
<text x="143" y="193" transform="rotate(-90 143 193)">S</text>
<text x="146.6" y="249.3" transform="rotate(-90 146.6 249.3)">D</text>
<text x="141.3" y="253.3">G</text>
<text x="146.6" y="253.4" transform="rotate(-90 146.6 253.4)">S</text>
<text x="146.6" y="281.3" transform="rotate(-90 146.6 281.3)">D</text>
<text x="141.3" y="285.3">G</text>
<text x="146.6" y="285.4" transform="rotate(-90 146.6 285.4)">S</text>
</g>
<g font-size="1.3">
<text x="30.8" y="106.3">5</text>
<text x="88.8" y="106.3">4</text>
<text x="146.9" y="106.3">3</text>
<text x="205" y="106.3">2</text>
<text x="263.1" y="106.3">1</text>
<text x=".5" y="133.4">D</text>
<text x="292.6" y="133.4">D</text>
<text x=".5" y="184.5">C</text>
<text x="292.6" y="184.5">C</text>
<text x=".5" y="235.6">B</text>
<text x="292.6" y="235.6">B</text>
<text x=".5" y="286.6">A</text>
<text x="292.6" y="286.6">A</text>
<text x="30.8" y="312.4">5</text>
<text x="88.8" y="312.4">4</text>
<text x="146.9" y="312.4">3</text>
<text x="205" y="312.4">2</text>
<text x="263.1" y="312.4">1</text>
</g>
<g font-size="1.2" fill="#cc8006">
<text x="169.4" y="135.9" transform="rotate(-90 169.4 135.9)">P</text>
<text x="200.4" y="134.9" transform="rotate(90 200.4 134.9)">P</text>
<text x="180.1" y="221.3" transform="rotate(-90 180.1 221.3)">P</text>
<text x="212.8" y="220.2" transform="rotate(90 212.8 220.2)">P</text>
</g>
<g font-size=".5" fill="#cc8006">
<text x="197.9" y="136.4" transform="rotate(90 197.9 136.4)">Vgs&lt;0</text>
<text x="171.9" y="138.4" transform="rotate(-90 171.9 138.4)">Vgs&lt;0</text>
<text x="210.4" y="221.8" transform="rotate(90 210.4 221.8)">Vgs&lt;0</text>
<text x="182.5" y="223.8" transform="rotate(-90 182.5 223.8)">Vgs&lt;0</text>
</g>
</svg>
